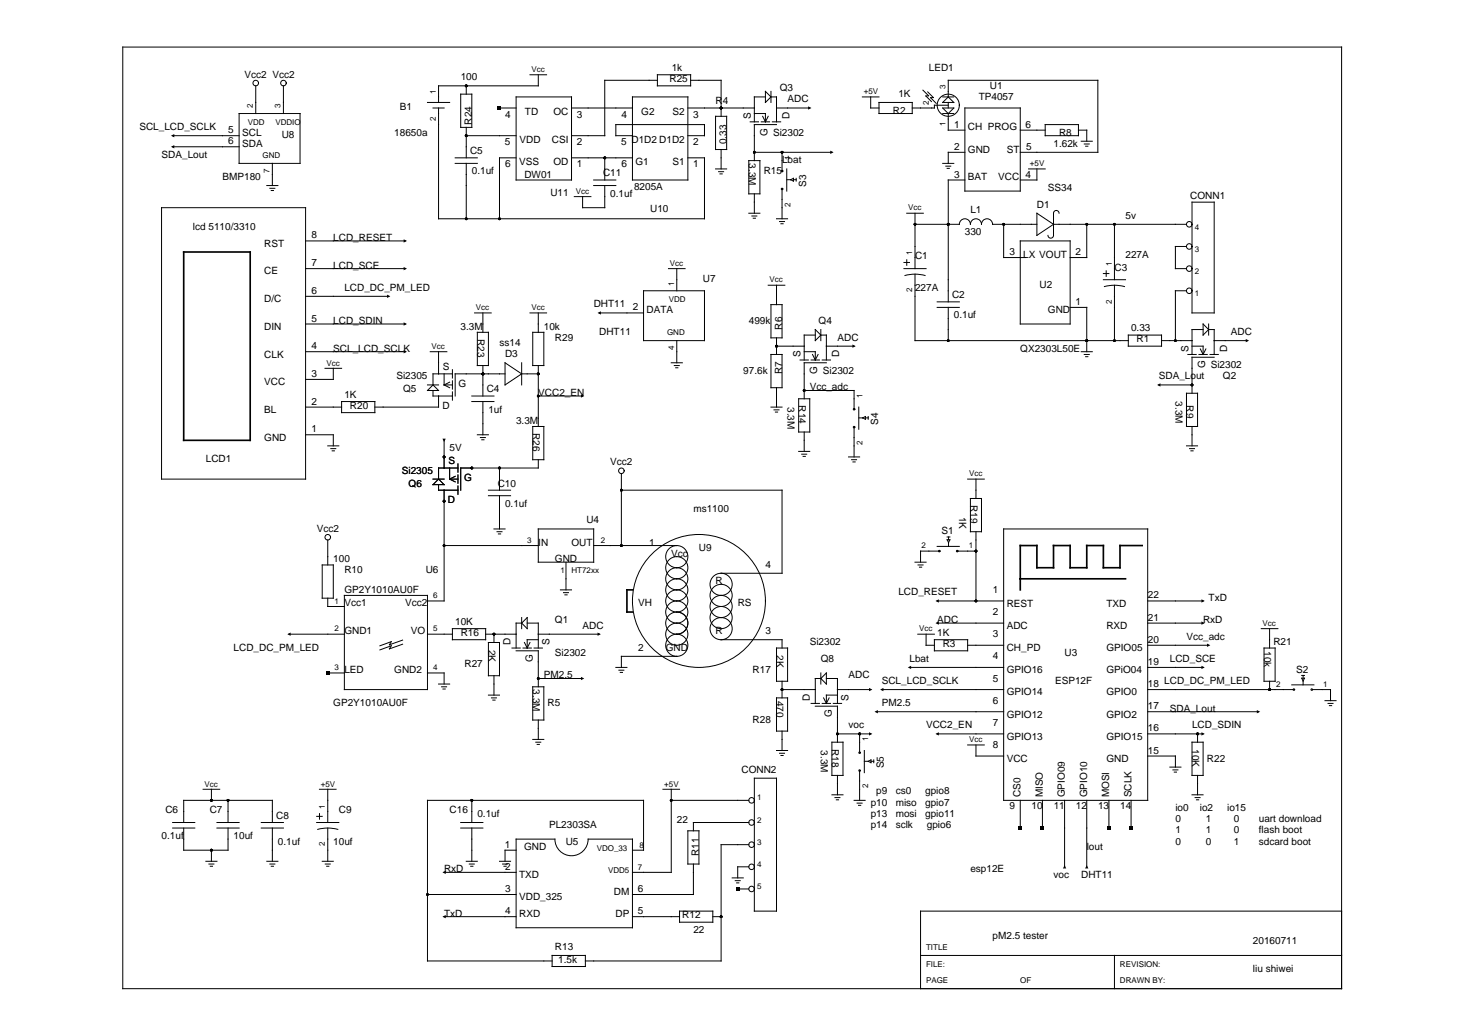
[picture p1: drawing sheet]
<svg xmlns="http://www.w3.org/2000/svg" width="297mm" height="210mm" viewBox="0 0 297 210" stroke-linecap="round" stroke-linejoin="round" font-family="sans-serif">
<g fill="none" stroke="#000" stroke-width=".2">
<path d="M24.9 9.5h247.1v191h-247.1zM51.9 17.4v5.6M57.5 17.4v5.6M93.4 19.1h2.3v6.7h-2.3zM94.5 17.4v1.7M104.6 19.7h11.3v16.8h-11.3zM107.5 15.2h3.3M109.1 15.2v2.2h-20.2v3.4M128.2 19.7h11.3v16.8h-11.3zM133.3 16.3h-10.7v11.2h-6.7M133.3 15.2h6.7v2.2h-6.7zM140 16.3h6.2v7.3"/>
<path d="M155.2 19.7h-2.3v5M155.2 18.5l1.1 1.2-1.1 1.1zM156.3 19.7h1.1v5M156.3 18.5v2.3M174.9 19.7h3.3M176.5 19.7v2.2h1.7M187.1 18.3l1.2 1.1-.6 .1 1.2 1.1M188.1 18.6l1.1 1.2h-.5l1.1 1.2M191.1 19.7h2.3M192.3 19.7v-3.4h30.3v14.6h-15.7M192.3 19.7l1.1 1.1h-2.3zM35 27.5h13.5"/>
<path d="M35 29.8h13.5M48.5 23h12.3v10.1h-12.3zM54.1 37.6h2.2M54.7 38.2h1M55 38.6h.4M55.2 33.1v4.5M86.7 20.8h4.5M87.8 21.9h2.2M88.9 21.9v22.5h53.9v-12.4h-3.3M92.3 33.1h4.5M92.3 32h4.5M94.5 27.5h10.1"/>
<path d="M94.5 25.8v6.2M94.5 33.1v11.3M101.3 21.9h3.3M104.6 32h-3.3v12.4M115.9 21.9h12.3M115.9 32h12.3M116.4 39.9h3.4M120.4 36.5h4.5M120.4 37.6h4.5M122.6 37.6v4.5h-4.5v-2.2M122.6 32v4.5M128.2 27.5h-3.3v-2.2h17.9v2.2h-3.3"/>
<path d="M139.5 21.9h13.4M145.1 34.3h2.2M145.1 23.6h2.2v6.7h-2.2zM145.7 34.8h1M146 35.3h.4M146.2 30.3v4M151.8 32.6h2.3v6.7h-2.3zM152.1 24.7h1.7M152.9 30.9h15.8M152.9 23h2.3v1.7M152.9 39.3v3.9M154.4 24.7h1.6"/>
<path d="M154.6 23.6l.6 1.1M155.8 23.6l-.6 1.1M156.6 24.7h1.7M157.4 21.9h6.8M157.4 25.3h-4.5v7.3M158.6 30.9v3.6M158.6 38.5v5.9M159.5 34.3v4.5M159.5 36.4h.8M160.3 36.4l.6-.2v.5zM160.9 36.4h.5M161.4 36.2v.5"/>
<path d="M178.2 20.8h6.8v2.2h-6.8zM191.1 21.9h2.3l-1.1 1.1zM191.1 33.1h2.3M191.1 23h2.3M191.8 33.7h1M192 34.1h.5M192.3 21.3h-2.8v.6h-4.5M192.3 23v3.4h3.3M192.3 20.8v1.1M195.6 21.9h11.3v16.9h-11.3zM195.6 36.5h-3.3v24.7M195.6 30.9h-3.3v2.2"/>
<path d="M206.9 26.4h5M208.6 34.3h3.3M210.2 34.3v2.2h-3.3M211.9 25.3h6.8v2.2h-6.8zM218.7 26.4h1.6v2.2M219.2 28.6h2.3M219.8 29.2h1.1M220.1 29.7h.5M32.8 42.1h29.2v55.1h-29.2zM62 48.9h20.2M62 54.5h20.2M130.5 59h12.3v10.1h-12.3z"/>
<path d="M135.5 54.5h3.4M137.2 54.5v4.5M151.8 43.2h2.3M152.4 43.8h1.1M152.7 44.3h.5M155.8 57.8h3.3M157.4 57.8v4M157.4 44.4h2.3M158.1 44.9h1M158.3 45.4h.5M183.3 54.5h4.5M183.3 53.2h1.1"/>
<path d="M183.5 55.9a7.9 7.9 0 0 1 4.1 0M183.8 43.2h3.4M183.9 52.7v1.1M185.5 45.5h9a1.12 1.12 0 0 1 1.1-1.1 1.12 1.12 0 0 1 1.2 1.1 1.12 1.12 0 0 1 1.1-1.1 1.12 1.12 0 0 1 1.1 1.1 1.12 1.12 0 0 1 1.1-1.1 1.12 1.12 0 0 1 1.2 1.1h8.9M185.5 55.6v13.5h43.3M185.5 43.2v11.3M203.5 45.5v6.7h4.5M206.9 48.9h10.1v16.8h-10.1zM210.2 43.2l3.4 2.3-3.4 2.2zM213.6 45.5h27M214.7 43.2a.56 .56 0 0 0-.5-.5 .56 .56 0 0 0-.6 .5v4.5a.56 .56 0 0 1-.6 .6 .56 .56 0 0 1-.5-.6M220.3 45.5v6.7h-3.3"/>
<path d="M223.7 56.7h4.5M223.7 55.5h1.1M223.9 58.1a7.9 7.9 0 0 1 4.1 0M224.3 54.9v1.2M226 45.5v11.2M226 57.8v11.3M240.6 59h-2.3v10.1M240.6 50h-2.3v4.5h2.3M241.7 41h4.5v22.5h-4.5zM62 71.3h20.2M62 65.7h20.2M62 60.1h16.8"/>
<path d="M65.9 74.7h3.4M67.6 74.7v2.2h-5.6M86.7 78.1h2.2M87.2 71.3h3.4M87.8 78.1l1.1 1.1h-2.2zM87.8 79.2v1.1h3.9M88.9 71.3v4.5M90 75.8v2.3M90 78.1h1.7M90 78.1l1.2 .5M91.2 77.5l-1.2 .6M91.7 75.8h-3.9v2.3"/>
<path d="M91.7 75v1.7M91.7 77.2v1.7M91.7 79.5v1.7M96.2 63.5h3.4M96.8 67.4h2.2v6.7h-2.2zM97.9 63.5v3.9M97.9 74.1v6.2M102.4 73.6l3.4 2.2-3.4 2.3zM102.4 75.8h-10.1v4.5M105.8 73.6v4.5M105.8 75.8h3.3M107.5 63.5h3.3"/>
<path d="M108 67.4h2.3v6.7h-2.3zM109.1 63.5v3.9M109.1 74.1v12.4M121.5 63.5h9M136.1 73.6h2.2M136.7 74.1h1M137 74.6h.4M137.2 69.1v4.5M156.3 71.9h2.3v6.7h-2.3zM156.3 61.8h2.3v6.7h-2.3zM157.4 68.5v3.4M157.4 78.6v4"/>
<path d="M157.4 70.2h5.7M162.2 73h1.7M163.1 71.3h2.2v1.7M163.1 79.2h10.1v3.6M164.5 73h1.6M164.7 71.9l.6 1.1M165.3 68h-2.2v5M165.3 66.8l1.1 1.2-1.1 1.1zM165.9 71.9l-.6 1.1M166.4 68h1.2v5M166.4 66.8v2.3M166.7 73h1.7"/>
<path d="M167.6 70.2h5.6M167.6 73.6h-4.5v7.3M190 62.3h4.5M190 61.2h4.5M192.3 62.3v6.8M217 62.3h3.3v9M219.2 71.3h2.3M219.8 71.9h1.1M220.1 72.3h.5M228.8 68h6.7v2.2h-6.7zM235 78.1h6.7M235.5 69.1h6.2"/>
<path d="M240.6 79.8h2.2v6.7h-2.2zM240.8 71.9h1.7M241.7 70.2h2.2v1.7M243.1 71.9h1.7M243.4 70.8l.5 1.1M243.9 66.8h-2.2v5.1M243.9 65.7l1.2 1.1-1.2 1.2zM244.5 70.8l-.6 1.1M245.1 66.8h1.1v5.1M245.1 65.7v2.3M245.3 71.9h1.7M246.2 69.1h6.7"/>
<path d="M246.2 72.5h-4.5v7.3M62 82.6h7.3M62 88.2h5.6v2.2M66.5 90.4h2.2M67.1 91h1M67.4 91.4h.4M69.3 81.4h6.7v2.3h-6.7zM87.8 97.2h2.2M88.9 80.3v2.3h-12.9M88.9 98.3v1.1h4M88.9 97.2l1.1 1.1h-2.2zM90 99.4v22.5h-3.3"/>
<path d="M90 89.3v5.6M91.2 97.2h1.7M91.2 97.2l1.1 .5M91.2 94.9v2.3M92.3 96.6l-1.1 .6M92.9 94.9h-4v2.3M92.9 94.1v1.7M92.9 96.3v1.7M92.9 98.6v1.7M95.7 81.4h4.5M95.7 80.3h4.5M96.8 88.2h2.2"/>
<path d="M97.4 88.7h1M97.7 89.2h.4M97.9 81.4v6.8M99 99.4h4.5M101.3 94.9v4.5M108 86.5h2.3v6.7h-2.3zM109.1 93.2v1.7h-15.7v4.5M109.1 80.3h9M126 99.4h32.6v16.9h-12.4M126 96v14.6M156.3 82.6h2.3M156.9 83.1h1"/>
<path d="M157.2 83.6h.5M161.9 80.9h2.3v6.7h-2.3zM161.9 91.5h2.3M162.6 92.1h1M162.8 92.6h.5M163.1 87.6v3.9M172 92.7h2.3M172.7 93.2h1M172.9 93.7h.5M173.2 86.8v5.9M174.1 82.6v4.5M174.1 84.8h.8"/>
<path d="M174.9 84.8l.6-.3v.5zM175.5 84.8h.5M176 84.5v.5M196.2 97.2h3.4M197.9 97.2v3.9M240.6 90.4h2.2M241.2 91h1M241.5 91.4h.4M241.7 86.5v3.9M65.3 114.6h2.3v6.7h-2.3zM66.5 109.5v5.1M90 110.6h19.1"/>
<path d="M99 100.5h4.5M100.2 107.3h2.2M100.8 107.8h1M101.1 108.3h.4M101.3 100.5v6.8M109.1 107.3h11.3v6.7h-11.3zM113.6 119.6h2.3M114.8 114v5.6M120.4 110.6h16.8M137.2 110.6a2.25 2.25 0 0 1 2.3 2.3 2.25 2.25 0 0 1-2.3 2.2M137.2 115.1a2.25 2.25 0 0 1 2.3 2.3 2.25 2.25 0 0 1-2.3 2.2M137.2 110.6a2.25 2.25 0 0 0-2.2 2.3 2.25 2.25 0 0 0 2.2 2.2"/>
<path d="M137.2 115.1a2.25 2.25 0 0 0-2.2 2.3 2.25 2.25 0 0 0 2.2 2.2M137.2 117.4a2.25 2.25 0 0 0-2.2 2.2 2.25 2.25 0 0 0 2.2 2.3M137.2 117.4a2.25 2.25 0 0 1 2.3 2.2 2.25 2.25 0 0 1-2.3 2.3M137.2 119.6a2.25 2.25 0 0 1 2.3 2.3 2.25 2.25 0 0 1-2.3 2.2M137.2 119.6a2.25 2.25 0 0 0-2.2 2.3 2.25 2.25 0 0 0 2.2 2.2M146.2 116.3a2.25 2.25 0 0 0-2.2 2.2 2.25 2.25 0 0 0 2.2 2.3M146.2 116.3a2.25 2.25 0 0 1 2.3 2.2 2.25 2.25 0 0 1-2.3 2.3M185.5 114h2.3M186.1 114.6h1.1M186.4 115h.5M190 110.8h4.5M190.3 111.8h-3.7v2.2"/>
<path d="M192 108.9h.6M192 109.5h.6l-.3 .5zM192.3 108.9v.6M192.3 110v.8M194.2 111.8h3.7M196.8 101.1h2.2v6.7h-2.2zM197.9 107.8v14.1M203.5 107.3h29.2v55h-29.2zM58.6 128.6h11.2M66.5 121.3v1.7h3.3M66.5 136.5h3.3M69.8 120.8h16.9v19h-16.9z"/>
<path d="M81.6 129.8l-2.6 1 .3-.7-2.3 .9M81.6 130.6l-2.6 1 .3-.6-2.3 .8M86.7 136.5h3.3v2.2M86.7 128.6h5M88.9 138.7h2.3M89.5 139.3h1M89.8 139.7h.5M91.7 127.5h6.8v2.2h-6.8zM98.5 128.6h6.1M99 130.3h2.3v6.7h-2.3zM100.2 128.6v1.7M100.2 137v4"/>
<path d="M103.8 131.4h1.7M104.6 132h4.5v7.3M105.8 126.4h-1.2v5M105.8 126.4l1.1-1.2v2.3zM105.8 125.2v2.3M106.1 131.4h1.6M106.3 130.3l.6 1.1M106.9 126.4h2.2v5M107.5 130.3l-.6 1.1M108 139.3h2.3v6.7h-2.3zM108.3 131.4h1.7M109.1 128.6h12.4"/>
<path d="M109.1 129.7h-2.2v1.7M109.1 137.6h9M114.3 120.2h1M114.5 120.6h.5M124.9 135.4h2.2M125.5 135.9h1M125.8 136.4h.4M137.2 124.1a2.25 2.25 0 0 1 2.3 2.3 2.25 2.25 0 0 1-2.3 2.2M137.2 128.6a2.25 2.25 0 0 1 2.3 2.3 2.25 2.25 0 0 1-2.3 2.2M137.2 121.9a2.25 2.25 0 0 0-2.2 2.2 2.25 2.25 0 0 0 2.2 2.3M137.2 124.1a2.25 2.25 0 0 0-2.2 2.3 2.25 2.25 0 0 0 2.2 2.2M137.2 121.9a2.25 2.25 0 0 1 2.3 2.2 2.25 2.25 0 0 1-2.3 2.3"/>
<path d="M137.2 128.6a2.25 2.25 0 0 0-2.2 2.3 2.25 2.25 0 0 0 2.2 2.2M137.2 133.1h-11.2v2.3M146.2 125.2a2.25 2.25 0 0 0-2.2 2.3 2.25 2.25 0 0 0 2.2 2.2M146.2 120.8a2.25 2.25 0 0 1 2.3 2.2 2.25 2.25 0 0 1-2.3 2.2M146.2 120.8a2.25 2.25 0 0 0-2.2 2.2 2.25 2.25 0 0 0 2.2 2.2M146.2 125.2a2.25 2.25 0 0 1 2.3 2.3 2.25 2.25 0 0 1-2.3 2.2M146.2 129.7h12.4v1.7M157.4 131.4h2.3v6.8h-2.3zM158.6 138.2v3.3M158.6 139.8h6.7M166.4 137.6h-1.1v5.1M166.4 136.5v2.2"/>
<path d="M167.6 136.5v2.2l-1.2-1.1zM167.6 137.6h2.2v5.1M169.8 139.8h6.7M178.8 139.8h24.7M184.4 135.4h19.1M186.1 128.6h3.4M187.8 128.6v2.3h1.7M189.5 129.7h6.7v2.3h-6.7zM190 121.9h13.5M190 126.4h13.5M196.2 130.9h7.3M232.7 121.9h11.2"/>
<path d="M232.7 139.8h29.5M232.7 126.4h11.2M232.7 135.4h11.2M232.7 130.9h12.4M255.7 127.5h3.4M256.3 131.4h2.2v6.8h-2.2zM257.4 127.5v3.9M257.4 138.2v1.6M261.9 138.9h4.5M263.9 137h.6M263.9 137.5h.6l-.3 .6zM264.2 137v.5"/>
<path d="M264.2 138.1v.8M266.1 139.8h3.7v2.3M99 141h2.3M99.6 141.5h1.1M99.9 142h.5M108 150h2.3M108.6 150.5h1M108.9 151h.5M109.1 146v4M152.9 157.8h4.5v27h-4.5zM157.4 141.5h2.3v6.8h-2.3zM157.4 152.2h2.3"/>
<path d="M158.1 152.8h1M158.3 153.2h.5M158.6 148.3v3.9M164.5 142.7h1.6M165.3 143.2h4.5v7.3M166.7 142.7h1.7M167 141.5l.6 1.2M168.1 141.5l-.5 1.2M168.7 150.5h2.2v6.8h-2.2zM169 142.7h1.6M169.8 148.8h6.7M169.8 141h-2.2v1.7"/>
<path d="M169.8 157.3v3.9M174.3 148.8v3.7M174.3 156.4v5.9M175.2 152.2v4.5M175.3 154.4h.7M176 154.4l.6-.3v.6zM176.6 154.4h.6M177.2 154.1v.6M177.7 144.3h25.8M190 148.8h13.5M196.2 151.1h3.4M197.9 151.1v2.2h5.6"/>
<path d="M232.7 153.3h5.6v2.3M232.7 144.3h22.5M232.7 148.8h11.2M237.2 155.6h2.2M237.8 156.1h1M238.1 156.6h.4M241.7 150.5h2.2v6.8h-2.2zM242.8 148.8v1.7M242.8 157.3v3.9M268.6 142.1h2.3M269.3 142.7h1M269.5 143.1h.5"/>
<path d="M35 167.9h4.5M35 166.8h4.5M37.2 166.8v-4.5h18v4.5M37.2 167.9v4.5h9v-4.5M41.2 160.1h3.3M41.7 174.7h2.3M42.4 175.2h1M42.6 175.7h.5M42.9 160.1v2.2M42.9 172.4v2.3M44 167.9h4.5M44 166.8h4.5"/>
<path d="M46.2 162.3v4.5M53 167.9h4.5M53 166.8h4.5M54.1 174.7h2.2M54.7 175.2h1M55 175.7h.4M55.2 167.9v6.8M64.2 166.8h4.5M64.2 165.6h1.1M64.4 168.2a7.9 7.9 0 0 1 4.1 0M64.8 160.1h3.3M64.8 165v1.1"/>
<path d="M65.3 174.7h2.3M65.9 175.2h1.1M66.2 175.7h.5M66.5 160.1v6.7M66.5 167.9v6.8M90 176.9h14.6M93.4 167.9h4.5M93.4 166.8h4.5M94.5 174.7h2.3M95.2 175.2h1M95.4 175.7h.5M95.7 162.3v4.5"/>
<path d="M95.7 167.9v6.8M101.3 174.7h2.2M101.9 175.2h1M102.2 175.7h.4M104.6 170.2h7.9a3.4 3.4 0 0 0 3.4 3.3 3.4 3.4 0 0 0 3.3-3.3h9v18h-23.6zM104.6 172.4h-2.2v2.3M128.2 172.4h2.3v-10.1h-43.8v32.6h25.2M134.4 160.1h3.4M136.1 162.3h15.7M136.1 160.1v16.8h-7.9M139.5 168.5h2.2v6.7h-2.2zM140.6 175.2v6.2h-12.4"/>
<path d="M148.5 178h2.2M149.1 178.6h1M149.4 179.1h.4M151.8 171.3h-5.6v23.6h-27.5M151.8 166.8h-11.2v1.7M151.8 175.8h-2.2v2.2M168.7 161.2h2.2M169.3 161.8h1M169.6 162.2h.4M173.2 162.3h2.2M173.8 162.9h1M174.1 163.3h.4"/>
<path d="M206.9 162.3v5.6M211.4 162.3v5.6M215.9 162.3v13.5M220.3 162.3v13.5M224.8 162.3v5.6M229.3 162.3v5.6M241.7 161.2h2.2M242.3 161.8h1M242.6 162.2h.4M86.7 181.4h17.9M90 185.9h14.6M111.9 193.8h6.8v2.2h-6.8z"/>
<path d="M128.2 185.9h9.6M137.8 184.8h6.7v2.2h-6.7zM144.5 185.9h1.7M149.6 180.3h2.2M186.6 193.8h85.4M226 193.8v6.7M272 184.8h-85.4v15.7"/>
<circle cx="51.9" cy="16.8" r=".56"/>
<circle cx="57.5" cy="16.8" r=".56"/>
<circle cx="158.6" cy="34.7" r=".16"/>
<circle cx="158.6" cy="38.3" r=".16"/>
<circle cx="192.3" cy="21.3" r="2.25"/>
<circle cx="241.1" cy="59" r=".56"/>
<circle cx="241.1" cy="54.5" r=".56"/>
<circle cx="241.1" cy="50" r=".56"/>
<circle cx="241.1" cy="45.5" r=".56"/>
<circle cx="126" cy="95.5" r=".56"/>
<circle cx="173.2" cy="83" r=".16"/>
<circle cx="173.2" cy="86.6" r=".16"/>
<circle cx="66.5" cy="109" r=".56"/>
<circle cx="137.2" cy="115.1" r="2.25"/>
<circle cx="190.4" cy="111.8" r=".16"/>
<circle cx="194.1" cy="111.8" r=".16"/>
<circle cx="137.2" cy="128.6" r="2.25"/>
<circle cx="141.7" cy="121.9" r="13.5"/>
<circle cx="146.2" cy="120.8" r="2.25"/>
<circle cx="146.2" cy="125.2" r="2.25"/>
<circle cx="262.3" cy="139.8" r=".16"/>
<circle cx="266" cy="139.8" r=".16"/>
<circle cx="174.3" cy="152.6" r=".16"/>
<circle cx="174.3" cy="156.3" r=".16"/>
<circle cx="152.4" cy="166.8" r=".56"/>
<circle cx="152.4" cy="171.3" r=".56"/>
<circle cx="152.4" cy="162.3" r=".56"/>
<circle cx="152.4" cy="175.8" r=".56"/>
<circle cx="152.4" cy="180.3" r=".56"/>
</g>
<g fill="#000">
<path d="M34.7 29.8l.6-.4v.7zM34.7 27.5l.6-.3v.7zM100.9 21.6h.7v.6h-.7zM163.8 21.6l.7 .3-.7 .3zM168.3 30.6l.7 .3-.7 .3zM81.8 48.5l.7 .4-.7 .3zM81.8 54.1l.7 .4-.7 .3zM78.5 59.8l.6 .3-.6 .3zM81.8 65.4l.7 .3-.7 .3zM81.8 71l.7 .3-.7 .4zM121.2 63.5l.6-.4v.7zM172.8 69.9l.7 .3-.7 .3z"/>
<path d="M234.6 78.1l.7-.4v.7zM252.6 68.7l.7 .4-.7 .3zM89.7 89h.7l-.4 .6zM117.8 80l.7 .3-.7 .4zM58.3 128.6l.6-.3v.7zM66.1 136.1h.7v.7h-.7zM117.8 137.3l.7 .3-.7 .3zM121.2 128.3l.6 .3-.6 .4zM178.4 139.8l.7-.3v.7zM184.1 135.4l.6-.4v.7zM189.7 126.4l.7-.4v.7zM189.7 121.9l.7-.4v.7z"/>
<path d="M243.6 126l.7 .4-.7 .3zM243.6 121.5l.7 .4-.7 .3zM243.6 135l.7 .4-.7 .3zM244.7 130.5l.7 .4-.7 .3zM176.2 139.5l.7 .3-.7 .4zM176.2 148.5l.7 .3-.7 .4zM177.3 144.3l.7-.3v.7zM189.7 148.8l.7-.3v.7zM243.6 148.5l.7 .3-.7 .4zM254.8 144l.7 .3-.7 .4zM89.7 176.9l.7-.3v.7zM149.2 180h.7v.6h-.7z"/>
<path d="M206.5 167.6h.7v.7h-.7zM211 167.6h.7v.7h-.7zM215.9 175.5l.3 .6h-.7zM220.3 175.5l.4 .6h-.7zM224.5 167.6h.7v.7h-.7zM229 167.6h.7v.7h-.7zM89.7 185.9l.7-.3v.6z"/>
<circle cx="94.5" cy="17.4" r=".28"/>
<circle cx="94.5" cy="27.5" r=".28"/>
<circle cx="122.6" cy="32" r=".28"/>
<circle cx="146.2" cy="21.9" r=".28"/>
<circle cx="152.9" cy="30.9" r=".28"/>
<circle cx="158.6" cy="30.9" r=".28"/>
<circle cx="94.5" cy="44.4" r=".28"/>
<circle cx="101.3" cy="44.4" r=".28"/>
<circle cx="185.5" cy="45.5" r=".28"/>
<circle cx="192.3" cy="45.5" r=".28"/>
<circle cx="203.5" cy="45.5" r=".28"/>
<circle cx="220.3" cy="45.5" r=".28"/>
<circle cx="226" cy="45.5" r=".28"/>
<circle cx="97.9" cy="75.8" r=".28"/>
<circle cx="109.1" cy="75.8" r=".28"/>
<circle cx="157.4" cy="70.2" r=".28"/>
<circle cx="163.1" cy="79.2" r=".28"/>
<circle cx="192.3" cy="69.1" r=".28"/>
<circle cx="220.3" cy="69.1" r=".28"/>
<circle cx="226" cy="69.1" r=".28"/>
<circle cx="238.3" cy="69.1" r=".28"/>
<circle cx="241.7" cy="78.1" r=".28"/>
<circle cx="90" cy="92.7" r=".28"/>
<circle cx="95.7" cy="94.9" r=".28"/>
<circle cx="101.3" cy="94.9" r=".28"/>
<circle cx="109.1" cy="80.3" r=".28"/>
<circle cx="126" cy="99.4" r=".28"/>
<circle cx="90" cy="110.6" r=".28"/>
<circle cx="90" cy="101.7" r=".28"/>
<circle cx="126" cy="110.6" r=".28"/>
<circle cx="197.9" cy="111.8" r=".28"/>
<circle cx="206.9" cy="117.4" r=".17"/>
<circle cx="100.2" cy="128.6" r=".28"/>
<circle cx="109.1" cy="137.6" r=".28"/>
<circle cx="158.6" cy="139.8" r=".28"/>
<circle cx="197.9" cy="121.9" r=".28"/>
<circle cx="257.4" cy="139.8" r=".28"/>
<circle cx="169.8" cy="148.8" r=".28"/>
<circle cx="174.3" cy="148.8" r=".28"/>
<circle cx="242.8" cy="148.8" r=".28"/>
<circle cx="42.9" cy="162.3" r=".28"/>
<circle cx="42.9" cy="172.4" r=".28"/>
<circle cx="46.2" cy="162.3" r=".28"/>
<circle cx="95.7" cy="162.3" r=".28"/>
<circle cx="136.1" cy="162.3" r=".28"/>
<circle cx="86.7" cy="181.4" r=".28"/>
<circle cx="146.2" cy="185.9" r=".28"/>
</g>
<path d="M37.2 51.1h13.5v38.2h-13.5zM128.2 119.6h-1.1v4.5h1.1M206.9 117.4h21.3M231.6 110.6h-4.5v4.5h-3.4v-4.5h-3.4v4.5h-3.3v-4.5h-3.4v4.5h-3.4v-4.5h-3.3v9" fill="none" stroke="#000" stroke-width=".34"/>
<g font-size="2">
<text x="49.6" y="15.7">Vcc2 Vcc2</text>
<text x="93.4" y="16.3">100</text>
<text x="135.7" y="16.7">R25</text>
<text x="136.2" y="14.4">1k</text>
<text x="188.3" y="14.4">LED1</text>
<text x="200.7" y="18">U1</text>
<text x="81.1" y="22.3">B1</text>
<text x="102.5" y="23.9">4</text>
<text x="106.4" y="23.4">TD</text>
<text x="112.2" y="23.4">OC</text>
<text x="116.9" y="23.9">3</text>
<text x="126" y="23.9">4</text>
<text x="130" y="23.4">G2</text>
<text x="136.4" y="23.4">S2</text>
<text x="140.5" y="23.9">3</text>
<text x="145.1" y="21.1">R4</text>
<text x="158.1" y="18.5">Q3</text>
<text x="159.7" y="20.8">ADC</text>
<text x="181" y="23">R2</text>
<text x="182.2" y="19.7">1K</text>
<text x="198.4" y="20.2">TP4057</text>
<text x="28.3" y="26.4">SCL_LCD_SCLK</text>
<text x="46.3" y="27">5</text>
<text x="46.3" y="29.3">6</text>
<text x="49.1" y="27.6">SCL</text>
<text x="49.1" y="29.8">SDA</text>
<text x="57.1" y="27.9">U8</text>
<text x="79.9" y="27.5">18650a</text>
<text x="95.7" y="25.3" transform="rotate(-90 95.7 25.3)">R24</text>
<text x="102.3" y="29.5">5</text>
<text x="105.4" y="29">VDD</text>
<text x="111.9" y="29">CSI</text>
<text x="116.9" y="29.5">2</text>
<text x="125.9" y="29.5">5</text>
<text x="128.1" y="29">D1D2 D1D2</text>
<text x="140.5" y="29.5">2</text>
<text x="147.3" y="29.2" transform="rotate(-90 147.3 29.2)">0.33</text>
<text x="152.2" y="24.1" transform="rotate(-90 152.2 24.1)">S</text>
<text x="155.6" y="27.5" transform="rotate(-90 155.6 27.5)">G</text>
<text x="156.7" y="27.5">Si2302</text>
<text x="160.1" y="24.1" transform="rotate(-90 160.1 24.1)">D</text>
<text x="193.4" y="25.9">1</text>
<text x="196.3" y="26.5">CH PROG</text>
<text x="207.9" y="25.9">6</text>
<text x="213.6" y="29.8">1.62k</text>
<text x="214.7" y="27.5">R8</text>
<text x="32.8" y="32">SDA_Lout</text>
<text x="95.3" y="31.3">C5</text>
<text x="95.7" y="35.4">0.1uf</text>
<text x="102.5" y="34">6</text>
<text x="105.3" y="33.5">VSS</text>
<text x="112.2" y="33.5">OD</text>
<text x="116.9" y="34">1</text>
<text x="122.3" y="35.8">C11</text>
<text x="126" y="34">6</text>
<text x="128.9" y="33.5">G1</text>
<text x="136.4" y="33.5">S1</text>
<text x="140.5" y="34">1</text>
<text x="151.8" y="33.1" transform="rotate(90 151.8 33.1)">3.3M</text>
<text x="154.8" y="35.4">R15</text>
<text x="158.6" y="33.1">Lbat</text>
<text x="193.4" y="36">3</text>
<text x="193.4" y="30.4">2</text>
<text x="196.3" y="30.9">GND</text>
<text x="204.1" y="30.9">ST</text>
<text x="207.9" y="36">4</text>
<text x="208" y="30.4">5</text>
<text x="45.1" y="36.5">BMP180</text>
<text x="106.3" y="36.2">DW01</text>
<text x="111.6" y="39.7">U11</text>
<text x="123.7" y="39.9">0.1uf</text>
<text x="128.6" y="38.6">8205A</text>
<text x="163.5" y="37.9" transform="rotate(-90 163.5 37.9)">S3</text>
<text x="196.3" y="36.6">BAT</text>
<text x="202.4" y="36.5">VCC</text>
<text x="212.5" y="38.8">SS34</text>
<text x="241.3" y="40.3">CONN1</text>
<text x="39.1" y="46.6">lcd 5110/3310</text>
<text x="131.8" y="43.1">U10</text>
<text x="195.6" y="47.7">330</text>
<text x="196.8" y="43.2">L1</text>
<text x="210.2" y="42.1">D1</text>
<text x="228.2" y="44.4">5v</text>
<text x="53.6" y="50">RST</text>
<text x="63.1" y="54">7</text>
<text x="63.1" y="48.4">8</text>
<text x="67.6" y="48.9">LCD_RESET</text>
<text x="185.5" y="52.6">C1</text>
<text x="204.7" y="51.7">3</text>
<text x="207.5" y="52.3">LX VOUT</text>
<text x="218" y="51.7">2</text>
<text x="228.2" y="52.2">227A</text>
<text x="53.6" y="55.7">CE</text>
<text x="63.1" y="59.6">6</text>
<text x="67.6" y="54.5">LCD_SCE</text>
<text x="69.8" y="59">LCD_DC_PM_LED</text>
<text x="142.5" y="57.1">U7</text>
<text x="185.5" y="59">227A</text>
<text x="210.8" y="58.4">U2</text>
<text x="226" y="54.9">C3</text>
<text x="53.6" y="61.3">D/C</text>
<text x="63.1" y="65.2">5</text>
<text x="67.6" y="65.7">LCD_SDIN</text>
<text x="120.4" y="62.3">DHT11</text>
<text x="128.3" y="63">2</text>
<text x="131.1" y="63.5">DATA</text>
<text x="151.8" y="65.7">499k</text>
<text x="166" y="65.7">Q4</text>
<text x="193" y="60.5">C2</text>
<text x="193.4" y="64.6">0.1uf</text>
<text x="212.5" y="63.5">GND</text>
<text x="218" y="61.8">1</text>
<text x="53.6" y="66.9">DIN</text>
<text x="63.1" y="70.8">4</text>
<text x="67.6" y="71.3">SCL_LCD_SCLK</text>
<text x="93.4" y="66.8">3.3M</text>
<text x="96.8" y="68.7" transform="rotate(90 96.8 68.7)">R23</text>
<text x="101.3" y="70.2">ss14</text>
<text x="110.3" y="66.8">10k</text>
<text x="112.5" y="69.1">R29</text>
<text x="121.5" y="68">DHT11</text>
<text x="158.6" y="66.8" transform="rotate(-90 158.6 66.8)">R6</text>
<text x="169.8" y="69.1">ADC</text>
<text x="206.9" y="71.3">QX2303L50E</text>
<text x="229.3" y="67.2">0.33</text>
<text x="230.5" y="69.5">R1</text>
<text x="241" y="71.3" transform="rotate(-90 241 71.3)">S</text>
<text x="248.8" y="71.3" transform="rotate(-90 248.8 71.3)">D</text>
<text x="249.6" y="68">ADC</text>
<text x="53.6" y="72.5">CLK</text>
<text x="63.1" y="76.4">3</text>
<text x="80.4" y="76.9">Si2305</text>
<text x="89.8" y="75.1">S</text>
<text x="102.4" y="72.5">D3</text>
<text x="150.7" y="75.8">97.6k</text>
<text x="158.6" y="75.8" transform="rotate(-90 158.6 75.8)">R7</text>
<text x="162.3" y="72.5" transform="rotate(-90 162.3 72.5)">S</text>
<text x="165.7" y="75.8" transform="rotate(-90 165.7 75.8)">G</text>
<text x="166.9" y="75.8">Si2302</text>
<text x="170.2" y="72.5" transform="rotate(-90 170.2 72.5)">D</text>
<text x="234.9" y="76.9">SDA_Lout</text>
<text x="244.3" y="74.7" transform="rotate(-90 244.3 74.7)">G</text>
<text x="245.5" y="74.7">Si2302</text>
<text x="248" y="76.9">Q2</text>
<text x="53.6" y="78.1">VCC</text>
<text x="53.6" y="83.7">BL</text>
<text x="63.1" y="82.1">2</text>
<text x="69.8" y="80.7">1K</text>
<text x="70.9" y="82.9">R20</text>
<text x="81.7" y="79.6">Q5</text>
<text x="89.7" y="82.9">D</text>
<text x="93" y="78.5">G</text>
<text x="98.7" y="79.6">C4</text>
<text x="99" y="83.7">1uf</text>
<text x="109.1" y="80.3">VCC2_EN</text>
<text x="159.7" y="82.5" transform="rotate(90 159.7 82.5)">3.3M</text>
<text x="161.9" y="82.2" transform="rotate(90 161.9 82.2)">R14</text>
<text x="164.2" y="79.2">Vcc_adc</text>
<text x="238.3" y="81.4" transform="rotate(90 238.3 81.4)">3.3M</text>
<text x="240.6" y="82.2" transform="rotate(90 240.6 82.2)">R9</text>
<text x="53.6" y="89.4">GND</text>
<text x="63.1" y="87.7">1</text>
<text x="104.6" y="85.9">3.3M</text>
<text x="108" y="87.8" transform="rotate(90 108 87.8)">R26</text>
<text x="178.1" y="86.2" transform="rotate(-90 178.1 86.2)">S4</text>
<text x="41.7" y="93.8">LCD1</text>
<text x="90.9" y="94.2">S</text>
<text x="91.2" y="91.5">5V</text>
<text x="123.7" y="94.4">Vcc2</text>
<text x="81.5" y="96">Si2305</text>
<text x="82.8" y="98.7">Q6</text>
<text x="94.1" y="97.6">G</text>
<text x="100.9" y="98.7">C10</text>
<text x="64.2" y="107.8">Vcc2</text>
<text x="90.8" y="102">D</text>
<text x="102.4" y="102.8">0.1uf</text>
<text x="118.9" y="106.1">U4</text>
<text x="140.6" y="103.9">ms1100</text>
<text x="194.5" y="104.8" transform="rotate(90 194.5 104.8)">1K</text>
<text x="196.8" y="102.4" transform="rotate(90 196.8 102.4)">R19</text>
<text x="109.1" y="110.6">IN</text>
<text x="115.9" y="110.6">OUT</text>
<text x="131.6" y="110.6">1</text>
<text x="136.1" y="112.9">Vcc</text>
<text x="141.7" y="111.8">U9</text>
<text x="190.9" y="108.4">S1</text>
<text x="67.6" y="114">100</text>
<text x="69.8" y="116.3">R10</text>
<text x="86.3" y="116.3">U6</text>
<text x="112.5" y="114">GND</text>
<text x="145.1" y="118.5">R</text>
<text x="155.2" y="115.1">4</text>
<text x="69.8" y="123">Vcc1</text>
<text x="69.8" y="120.2">GP2Y1010AU0F</text>
<text x="82.2" y="123">Vcc2</text>
<text x="129.4" y="123">VH</text>
<text x="149.6" y="123">RS</text>
<text x="182.2" y="120.8">LCD_RESET</text>
<text x="201.3" y="120.2">1</text>
<text x="201.3" y="124.7">2</text>
<text x="204.1" y="123.1">REST</text>
<text x="224.3" y="123.1">TXD</text>
<text x="232.8" y="125.9">21</text>
<text x="232.8" y="121.4">22</text>
<text x="245.1" y="121.9">TxD</text>
<text x="47.4" y="132">LCD_DC_PM_LED</text>
<text x="69.8" y="128.6">GND1</text>
<text x="83.3" y="128.6">VO</text>
<text x="92.3" y="126.7">10K</text>
<text x="93.4" y="129">R16</text>
<text x="99" y="131.8" transform="rotate(90 99 131.8)">2K</text>
<text x="103.5" y="130.9" transform="rotate(-90 103.5 130.9)">D</text>
<text x="111.4" y="130.9" transform="rotate(-90 111.4 130.9)">S</text>
<text x="112.5" y="126.4">Q1</text>
<text x="118.1" y="127.5">ADC</text>
<text x="129.4" y="132">2</text>
<text x="135" y="132">GND</text>
<text x="145.1" y="128.6">R</text>
<text x="155.2" y="128.6">3</text>
<text x="164.2" y="130.9">Si2302</text>
<text x="190" y="126.4">ADC</text>
<text x="190" y="129">1K</text>
<text x="191.1" y="131.2">R3</text>
<text x="201.3" y="129.2">3</text>
<text x="204.1" y="127.5">ADC</text>
<text x="224.3" y="127.5">RXD</text>
<text x="232.8" y="130.4">20</text>
<text x="240.6" y="129.7">Vcc_adc</text>
<text x="243.9" y="126.4">RxD</text>
<text x="258.2" y="130.9">R21</text>
<text x="69.8" y="136.5">LED</text>
<text x="79.9" y="136.5">GND2</text>
<text x="94.2" y="135.4">R27</text>
<text x="108" y="134.2" transform="rotate(-90 108 134.2)">G</text>
<text x="110.3" y="137.6">PM2.5</text>
<text x="112.5" y="133.1">Si2302</text>
<text x="152.6" y="136.5">R17</text>
<text x="157.4" y="132.9" transform="rotate(90 157.4 132.9)">2K</text>
<text x="166.4" y="134.2">Q8</text>
<text x="172" y="137.6">ADC</text>
<text x="184.4" y="134.2">Lbat</text>
<text x="201.3" y="133.7">4</text>
<text x="204.1" y="132">CH_PD</text>
<text x="204.1" y="136.5">GPIO16</text>
<text x="215.9" y="133.1">U3</text>
<text x="224.3" y="132">GPIO05</text>
<text x="224.3" y="136.5">GPiO04</text>
<text x="232.8" y="134.9">19</text>
<text x="237.2" y="134.2">LCD_SCE</text>
<text x="256.3" y="132.1" transform="rotate(90 256.3 132.1)">10k</text>
<text x="262.8" y="136.5">S2</text>
<text x="67.6" y="143.2">GP2Y1010AU0F</text>
<text x="108" y="139.8" transform="rotate(90 108 139.8)">3.3M</text>
<text x="111" y="143.2">R5</text>
<text x="157.4" y="142.1" transform="rotate(90 157.4 142.1)">470</text>
<text x="164.2" y="142.1" transform="rotate(-90 164.2 142.1)">D</text>
<text x="172" y="142.1" transform="rotate(-90 172 142.1)">S</text>
<text x="178.8" y="143.2">PM2.5</text>
<text x="178.8" y="138.7">SCL_LCD_SCLK</text>
<text x="201.3" y="142.7">6</text>
<text x="201.3" y="138.2">5</text>
<text x="204.1" y="141">GPIO14</text>
<text x="213.9" y="138.7">ESP12F</text>
<text x="224.3" y="141">GPIO0</text>
<text x="232.8" y="139.3">18</text>
<text x="232.8" y="143.8">17</text>
<text x="236.1" y="138.7">LCD_DC_PM_LED</text>
<text x="152.6" y="146.6">R28</text>
<text x="168.7" y="145.5" transform="rotate(-90 168.7 145.5)">G</text>
<text x="172" y="147.7">voc</text>
<text x="187.8" y="147.7">VCC2_EN</text>
<text x="201.3" y="147.2">7</text>
<text x="204.1" y="145.5">GPIO12</text>
<text x="224.3" y="145.5">GPIO2</text>
<text x="232.8" y="148.3">16</text>
<text x="237.2" y="144.3">SDA_Lout</text>
<text x="241.7" y="147.7">LCD_SDIN</text>
<text x="166.4" y="152.2" transform="rotate(90 166.4 152.2)">3.3M</text>
<text x="168.7" y="151.9" transform="rotate(90 168.7 151.9)">R18</text>
<text x="179.2" y="155.8" transform="rotate(-90 179.2 155.8)">S5</text>
<text x="201.3" y="151.7">8</text>
<text x="204.1" y="150">GPIO13</text>
<text x="204.1" y="154.5">VCC</text>
<text x="224.3" y="150">GPIO15</text>
<text x="224.3" y="154.5">GND</text>
<text x="232.8" y="152.8">15</text>
<text x="241.7" y="152" transform="rotate(90 241.7 152)">10K</text>
<text x="244.7" y="154.5">R22</text>
<text x="150.3" y="156.7">CONN2</text>
<text x="177.7" y="161.1">p9</text>
<text x="181.6" y="161.1">cs0</text>
<text x="187.6" y="161.1">gpio8</text>
<text x="206.9" y="161.7" transform="rotate(-90 206.9 161.7)">CS0</text>
<text x="211.4" y="161.7" transform="rotate(-90 211.4 161.7)">MISO</text>
<text x="215.9" y="161.7" transform="rotate(-90 215.9 161.7)">GPIO09</text>
<text x="220.4" y="161.7" transform="rotate(-90 220.4 161.7)">GPIO10</text>
<text x="224.9" y="161.7" transform="rotate(-90 224.9 161.7)">MOSI</text>
<text x="229.4" y="161.7" transform="rotate(-90 229.4 161.7)">SCLK</text>
<text x="33.5" y="165">C6</text>
<text x="42.5" y="165">C7</text>
<text x="56" y="166.1">C8</text>
<text x="68.7" y="165">C9</text>
<text x="91.2" y="165">C16</text>
<text x="96.8" y="165.7">0.1uf</text>
<text x="111.3" y="167.9">PL2303SA</text>
<text x="137.2" y="166.8">22</text>
<text x="176.5" y="163.4">p10</text>
<text x="176.5" y="165.7">p13</text>
<text x="176.5" y="167.9">p14</text>
<text x="181.6" y="163.4">miso</text>
<text x="181.6" y="165.7">mosi</text>
<text x="181.6" y="167.9">sclk</text>
<text x="187.6" y="163.4">gpio7</text>
<text x="187.6" y="165.7">gpio11</text>
<text x="187.9" y="167.9">gpio6</text>
<text x="204.7" y="164.1">9</text>
<text x="209.2" y="164.1">10</text>
<text x="213.7" y="164.1">11</text>
<text x="218.1" y="164.1">12</text>
<text x="222.6" y="164.1">13</text>
<text x="227.1" y="164.1">14</text>
<text x="238.3" y="164.5">io0</text>
<text x="238.3" y="166.8">0</text>
<text x="243.3" y="164.5">io2</text>
<text x="244.5" y="166.8">1</text>
<text x="248.8" y="164.5">io15</text>
<text x="250.2" y="166.8">0</text>
<text x="255.2" y="166.8">uart download</text>
<text x="32.8" y="170.2">0.1uf</text>
<text x="47.4" y="170.2">10uf</text>
<text x="56.3" y="171.3">0.1uf</text>
<text x="67.6" y="171.3">10uf</text>
<text x="102.3" y="171.9">1</text>
<text x="106.3" y="172.5">GND</text>
<text x="114.7" y="171.3">U5</text>
<text x="141.7" y="173.5" transform="rotate(-90 141.7 173.5)">R11</text>
<text x="220.3" y="172.4">lout</text>
<text x="238.3" y="169">1</text>
<text x="238.3" y="171.3">0</text>
<text x="244.5" y="169">1</text>
<text x="244.5" y="171.3">0</text>
<text x="250.2" y="169">0</text>
<text x="250.2" y="171.3">1</text>
<text x="255.2" y="169">flash boot</text>
<text x="255.2" y="171.3">sdcard boot</text>
<text x="90" y="176.9">RxD</text>
<text x="102.5" y="176.4">2</text>
<text x="105.3" y="178.1">TXD</text>
<text x="196.8" y="176.9">esp12E</text>
<text x="213.6" y="178">voc</text>
<text x="219.2" y="178">DHT11</text>
<text x="90" y="185.9">TxD</text>
<text x="102.5" y="180.9">3</text>
<text x="102.5" y="185.4">4</text>
<text x="105.3" y="182.6">VDD_325</text>
<text x="105.3" y="186">RXD</text>
<text x="124.5" y="181.5">DM</text>
<text x="124.8" y="186">DP</text>
<text x="129.3" y="185.4">5</text>
<text x="129.3" y="180.9">6</text>
<text x="138.3" y="186.3">R12</text>
<text x="140.6" y="189.3">22</text>
<text x="201.3" y="190.4">pM2.5 tester</text>
<text x="254" y="191.5">20160711</text>
<text x="112.5" y="192.6">R13</text>
<text x="113.2" y="195.3">1.5k</text>
<text x="254" y="197.1">liu shiwei</text>
</g>
<g font-size="1.6">
<text x="107.7" y="14.6">Vcc</text>
<text x="191.7" y="18" transform="rotate(-90 191.7 18)">3</text>
<text x="51.3" y="22" transform="rotate(-90 51.3 22)">2</text>
<text x="56.9" y="22" transform="rotate(-90 56.9 22)">3</text>
<text x="88.4" y="19.1" transform="rotate(-90 88.4 19.1)">1</text>
<text x="175.1" y="19.1">+5V</text>
<text x="188.3" y="21.3" transform="rotate(-90 188.3 21.3)">2</text>
<text x="50.2" y="25.3">VDD</text>
<text x="55.8" y="25.3">VDDIO</text>
<text x="88.4" y="24.5" transform="rotate(-90 88.4 24.5)">2</text>
<text x="191.7" y="25.6" transform="rotate(-90 191.7 25.6)">1</text>
<text x="53.2" y="32.1">GND</text>
<text x="54.7" y="35.1" transform="rotate(-90 54.7 35.1)">7</text>
<text x="160.3" y="32.4" transform="rotate(-90 160.3 32.4)">1</text>
<text x="208.8" y="33.7">+5V</text>
<text x="116.7" y="39.3">Vcc</text>
<text x="160.3" y="41.9" transform="rotate(-90 160.3 41.9)">2</text>
<text x="184.1" y="42.7">Vcc</text>
<text x="242.3" y="46.6">4</text>
<text x="135.8" y="53.9">Vcc</text>
<text x="185" y="51.7" transform="rotate(-90 185 51.7)">1</text>
<text x="225.4" y="53.9" transform="rotate(-90 225.4 53.9)">1</text>
<text x="242.3" y="51.1">3</text>
<text x="136.7" y="57.9" transform="rotate(-90 136.7 57.9)">1</text>
<text x="156" y="57.3">Vcc</text>
<text x="185" y="59.3" transform="rotate(-90 185 59.3)">2</text>
<text x="242.3" y="55.6">2</text>
<text x="96.5" y="62.9">Vcc</text>
<text x="107.7" y="62.9">Vcc</text>
<text x="135.6" y="61.3">VDD</text>
<text x="225.4" y="61.6" transform="rotate(-90 225.4 61.6)">2</text>
<text x="242.3" y="60.1">1</text>
<text x="87.5" y="70.8">Vcc</text>
<text x="135.2" y="68">GND</text>
<text x="136.7" y="71.1" transform="rotate(-90 136.7 71.1)">4</text>
<text x="66.2" y="74.1">Vcc</text>
<text x="174.9" y="80.7" transform="rotate(-90 174.9 80.7)">1</text>
<text x="174.9" y="90.2" transform="rotate(-90 174.9 90.2)">2</text>
<text x="196.5" y="96.6">Vcc</text>
<text x="106.9" y="110.1">3</text>
<text x="121.8" y="110.1">2</text>
<text x="186.9" y="111.2">2</text>
<text x="196.4" y="111.2">1</text>
<text x="113.6" y="116.3">1</text>
<text x="115.9" y="116.3">HT72xx</text>
<text x="67.8" y="122.4">1</text>
<text x="87.8" y="121.3">6</text>
<text x="67.8" y="128.1">2</text>
<text x="87.8" y="128.1">5</text>
<text x="186.4" y="128.1">Vcc</text>
<text x="256" y="126.9">Vcc</text>
<text x="67.8" y="135.9">3</text>
<text x="87.8" y="135.9">4</text>
<text x="258.8" y="139.3">2</text>
<text x="268.3" y="139.3">1</text>
<text x="176" y="150.3" transform="rotate(-90 176 150.3)">1</text>
<text x="196.5" y="150.5">Vcc</text>
<text x="41.5" y="159.5">Vcc</text>
<text x="65.1" y="159.5">+5V</text>
<text x="134.7" y="159.5">+5V</text>
<text x="176" y="159.8" transform="rotate(-90 176 159.8)">2</text>
<text x="65.9" y="164" transform="rotate(-90 65.9 164)">1</text>
<text x="153.5" y="162.3">1</text>
<text x="153.5" y="166.8">2</text>
<text x="65.9" y="171.6" transform="rotate(-90 65.9 171.6)">2</text>
<text x="121" y="172.5">VDO_33</text>
<text x="129.6" y="171.9">8</text>
<text x="153.5" y="171.3">3</text>
<text x="123.3" y="177">VDD5</text>
<text x="129.3" y="176.4">7</text>
<text x="153.5" y="175.8">4</text>
<text x="153.5" y="180.3">5</text>
<text x="187.8" y="196">FILE:</text>
<text x="187.8" y="192.6">TITLE</text>
<text x="227.1" y="196">REVISION:</text>
<text x="187.8" y="199.4">PAGE</text>
<text x="206.9" y="199.4">OF</text>
<text x="227.1" y="199.4">DRAWN BY:</text>
</g>
</svg>
